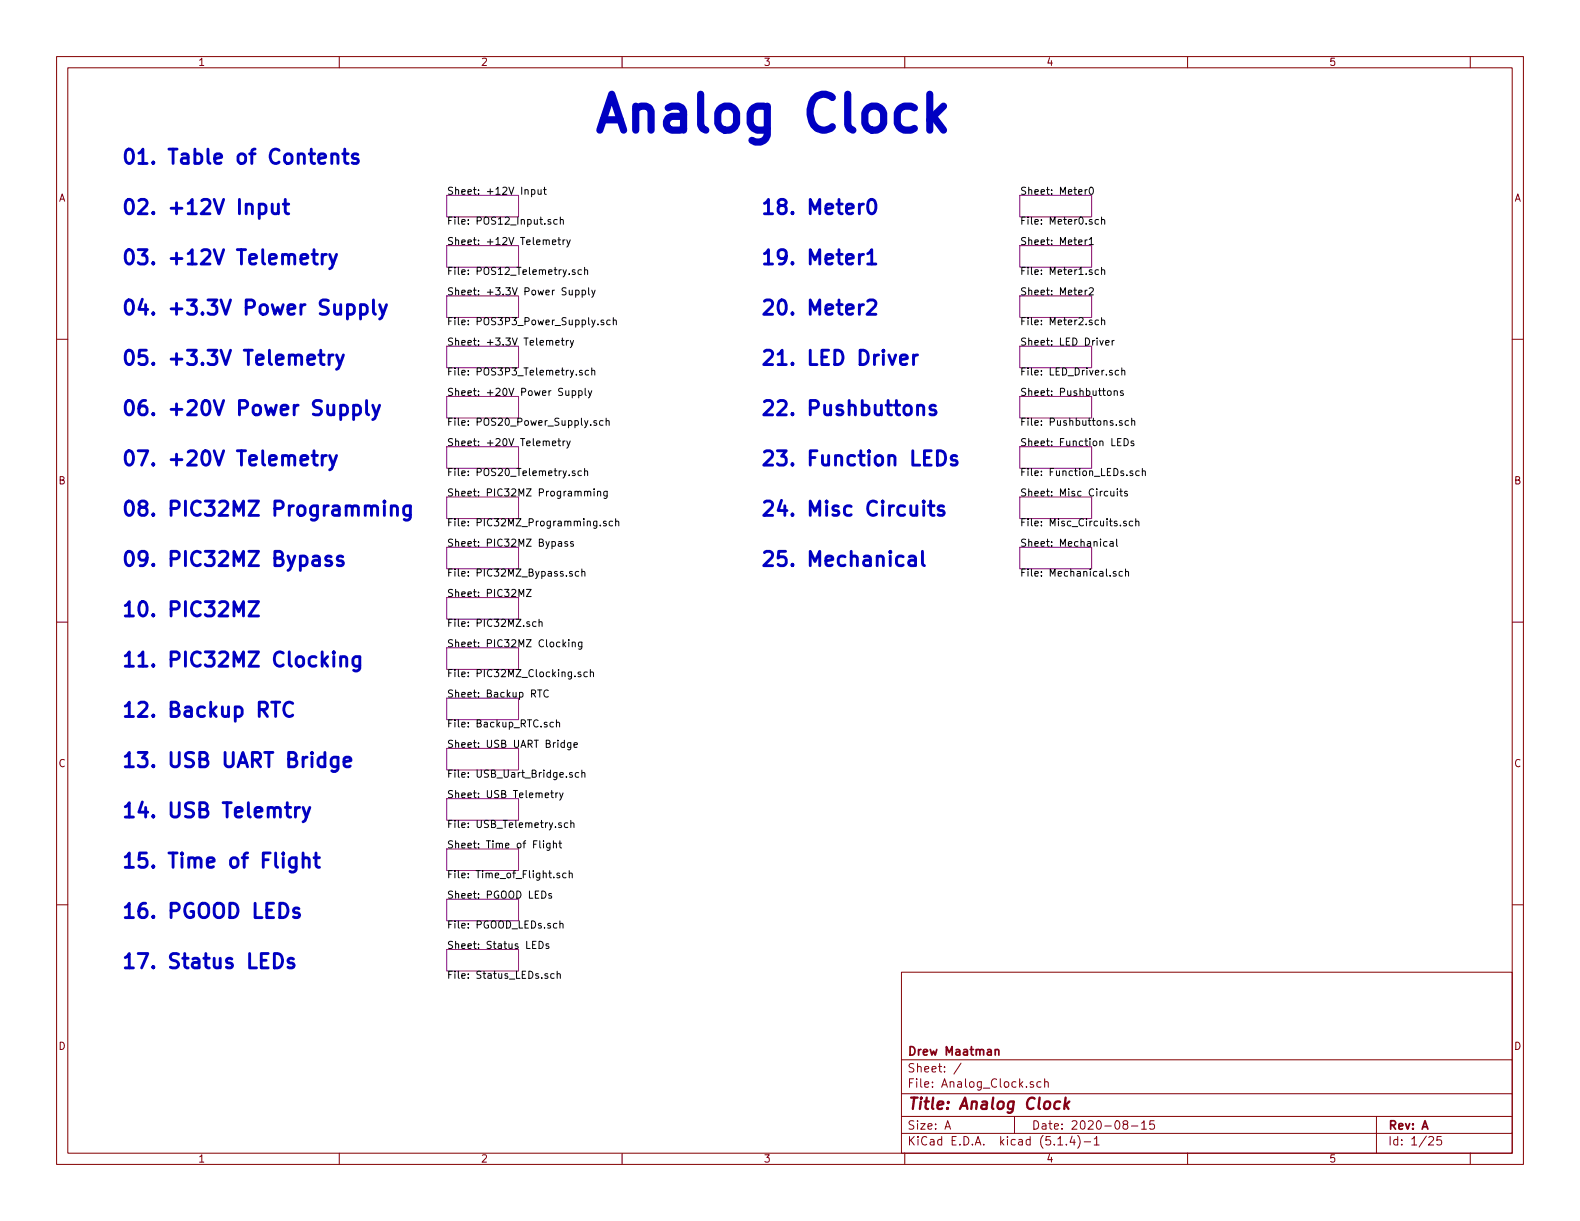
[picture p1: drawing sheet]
<svg xmlns="http://www.w3.org/2000/svg" width="279mm" height="216mm" viewBox="0 0 279 216" stroke-linecap="round" stroke-linejoin="round" font-family="sans-serif">
<g fill="none" stroke="#840000" stroke-width=".18">
<path d="M10 10h259.4v195.9h-259.4zM12 12h255.4v191.9h-255.4zM60 10v2M110 10v2M160 10v2M210 10v2M260 10v2M10 60h2M267.4 60h2M10 110h2M267.4 110h2M10 160h2"/>
<path d="M267.4 160h2M159.4 171.9h108v32h-108zM159.4 197.4h108M159.4 193.4h108M159.4 187.4h108M167.1 199.7l.5-1.5 .5 1.5M167.2 199.2h.8M170 188l-1.3 1.9M179.4 197.4v3M182.7 191.3h-.3l-.2 .2v.2l.5 .1v.4h-.5M184.1 191.3h-.4l-.3 .2v.6l.3 .2 .4-.1M184.7 191.4l.2-.1h.4l.1 1"/>
<path d="M184.7 190.8v1.5M198.9 198.8l-.3-.3 .1-.2a.48 .48 0 0 1 .6-.1l.1 .3-.1 .3-.6 .1a.48 .48 0 0 0 0 .6l.2 .2 .5-.2v-.4l-.2-.3M200.1 199.1h1.1M201.9 198.6l.4-.4v1.5M201.9 199.7h.8M204.1 198.2h-.7l-.1 .7 .2-.1h.5l.2 .2-.1 .5-.2 .2-.6-.2M243.4 197.4v6.5M60 203.9v2M110 203.9v2M159.4 200.4h108M160 203.9v2M187.1 202.5h.8"/>
<path d="M188.6 202.3v.2M189.6 200.9l-.4 1.1h.9M189.9 201.5v1M190.6 200.8a1.71 1.71 0 0 1 0 2.2M191.7 201.9h1.2M193.5 201.4l.4-.4v1.5M193.5 202.5h.9M210 203.9v2M252.7 201.1l.2-.1h.3l.3 .4-.9 1.1h.9M254.9 201h-.7l-.1 .7 .2-.2 .5 .1 .1 .2v.5l-.2 .2-.6-.2M260 203.9v2"/>
</g>
<path d="M187.5 194.8a.68 .68 0 0 0-1 .3l-.1 .6 .2 .3 .1 .1 .6-.1M188.4 194.1l-.2 2M188.5 195.3l.5 .8M189.1 194.8l-.8 .7" fill="none" stroke="#840000" stroke-width=".41"/>
<path d="M176 185.7l.2-.1h.4v1M176 185.6v1" fill="none" stroke="#840000" stroke-width=".3"/>
<g fill="none" stroke="#840084" stroke-width=".18">
<path d="M79 34.5h12.7v3.9h-12.7zM180.3 34.5h12.7v3.9h-12.7zM79 43.4h12.7v3.8h-12.7zM79 52.3h12.7v3.8h-12.7zM180.3 52.3h12.7v3.8h-12.7zM180.3 43.4h12.7v3.8h-12.7zM79 79h12.7v3.8h-12.7zM79 70.1h12.7v3.8h-12.7zM79 61.2h12.7v3.8h-12.7zM180.3 79h12.7v3.8h-12.7zM180.3 70.1h12.7v3.8h-12.7zM180.3 61.2h12.7v3.8h-12.7z"/>
<path d="M79 96.8h12.7v3.8h-12.7zM79 87.9h12.7v3.8h-12.7zM180.3 96.8h12.7v3.8h-12.7zM180.3 87.9h12.7v3.8h-12.7zM79 114.6h12.7v3.8h-12.7zM79 105.7h12.7v3.8h-12.7zM79 132.3h12.7v3.8h-12.7zM79 123.4h12.7v3.9h-12.7zM79 159h12.7v3.8h-12.7zM79 150.1h12.7v3.8h-12.7zM79 141.2h12.7v3.8h-12.7zM79 167.9h12.7v3.8h-12.7z"/>
</g>
<g fill="none" stroke="#000" stroke-width=".18">
<path d="M94 33.6l.4-.1 .2 .3-.1 .5h-.5M94 33.5v1.3M95.1 33.5l.1 .8 .3 .1 .2-.2M95.7 33.5v.9M96.1 33.5h.5M96.3 33.1v1.1l.3 .2M97.4 38.9l-.3-.1-.2 .2 .1 .2 .4 .1v.3h-.5M98.5 38.9l-.3-.1-.3 .2 .1 .6h.5M99.1 38.9l.2-.1 .3 .1v.7M99.1 38.4v1.2M192.3 33.5l-.4 .3M192.7 33.2l.2-.1a.67 .67 0 0 1 .5 .6 .67 .67 0 0 1-.5 .7l-.3-.5z"/>
<path d="M194.3 38.9l-.4-.1-.3 .2 .2 .6h.5M194.8 38.9l.2-.1 .3 .1 .1 .7M194.8 38.4v1.2M97.7 42.8l.6-.1-.1-.2-.3-.1-.2 .2v.6h.5M98.7 42.4h.4M98.8 42v1.1l.3 .2M99.4 59.8v1.1l.3 .1M99.6 42.4v.9M99.9 42.4l-.2 .1-.1 .1M100.2 42.4l.3 .9M100.8 42.4l-.4 1.2-.2 .1M101.7 47.8l-.3-.1-.2 .2v.2l.5 .1v.3h-.5"/>
<path d="M101.8 51.4l.4-.1 .2 .2-.1 .6h-.5M101.8 51.3v1.3M102.8 47.8l-.3-.1-.3 .2 .1 .6h.5M102.9 51.4l.4-.1 .3 .2-.2 .6h-.5M102.9 51.3v1.3M103.4 47.8l.2-.1 .3 .1v.7M103.4 47.3v1.2M104.1 50.9v1.1l.2 .1M104.6 51.3l.4 .8M105.2 51.3l-.4 1.2-.2 .1M106.8 56.6h-.3l-.2 .2v.1l.5 .2v.3h-.5M107.9 56.6h-.4l-.2 .2 .1 .6h.5"/>
<path d="M108.5 56.7l.1-.1h.3l.1 .8M108.5 56.2v1.2M191.9 42.4v.9M192.3 51.3l-.4 .2M192.3 42.4l-.4 .2M192.6 51l.5-.1 .2 .3v.2l-.7 .7h.7M192.6 42.3l.4-.3v1.3M192.6 43.3h.7M194.3 56.6h-.4l-.3 .2 .2 .6h.5M194.3 47.8l-.4-.1-.3 .2 .2 .6h.5M194.8 56.7l.2-.1h.3l.1 .8M194.8 47.8l.2-.1 .3 .1 .1 .7"/>
<path d="M194.8 47.3v1.2M194.8 56.2v1.2M97.7 78.4l.6-.1-.1-.3h-.3l-.2 .2v.6h.5M98.3 60.6l.6-.1-.1-.3h-.3l-.2 .2v.6h.5M98.7 78h.4M98.8 77.5v1.1l.3 .2M99.3 60.2h.4M99.6 78v.8M99.9 78h-.2l-.1 .2M100.2 60.2v.8M100.2 78l.3 .8M100.5 60.2l-.3 .2"/>
<path d="M100.8 78l-.4 1.1-.2 .1M100.8 60.2l.3 .8M101.2 69.1h.3l.3 .2-.1 .6h-.5M101.2 69.1v1.3M101.4 60.2l-.4 1.1-.2 .2M102.3 69.1h.4l.2 .2-.1 .6h-.5M102.3 69.1v1.3M102.9 65.5h-.3l-.1 .2v.1l.4 .2v.3h-.4M103.5 68.7v1l.2 .2M104 69.1l.3 .8M104.1 65.5h-.4l-.2 .2 .1 .6h.5M104.6 69.1l-.4 1.1-.2 .2"/>
<path d="M104.6 65.6l.2-.1h.3l.1 .8M104.6 65v1.3M105.5 74.4h-.3l-.2 .1 .1 .2 .4 .2v.3h-.5M106.6 74.4h-.3l-.3 .2 .1 .6h.5M107.2 74.5l.2-.1h.3v.8M107.2 73.9v1.3M195.5 60.6l.6-.1v-.3h-.4l-.2 .2 .1 .6h.5M195.9 69.1h.3l.3 .2-.1 .6h-.3l-.2-.1zM196.7 60.2v.8M197 69.2l.2-.1h.3l.1 .8M197 60.2l-.3 .2M197 69.1v.8"/>
<path d="M197.8 65.5h-.3l-.3 .2 .1 .6h.5M198.2 77.5h-.6v1.3h.6M198.4 65.6l.2-.1h.3v.8M198.4 65v1.3M198.4 74.4h-.3l-.2 .1 .1 .2 .4 .2v.3h-.5M198.6 69.1h-.3l-.2 .2 .1 .1 .4 .2v.3h-.5M198.8 77.5a.64 .64 0 0 1 .7 .7 .64 .64 0 0 1-.7 .6zM199.6 74.4h-.4l-.2 .2 .1 .6h.5M200.1 74.5l.2-.1h.3l.1 .8M200.1 73.9v1.3M200.5 78h-.3l-.2 .2 .1 .1 .4 .2v.3h-.5M98.8 95.8h.5v.8"/>
<path d="M99.3 96.1h-.4l-.2 .2 .2 .3 .4-.1M100.4 95.8h-.3l-.2 .1v.2l.5 .1v.3h-.5M101.4 95.8h-.3l-.2 .1v.2l.5 .1v.3h-.5M101.7 83.3h-.3l-.2 .1v.2l.5 .1v.3h-.5M102.8 83.3h-.3l-.3 .2 .1 .5h.5M103.4 87l.2-.1h.3v.8M103.4 83.4l.2-.1h.3v.8M103.4 82.8v1.3M103.9 87l.2-.1h.3l.1 .8M105.1 86.4v.2M105.1 86.9v.8M105.7 87l.1-.1h.3l.1 .8"/>
<path d="M105.7 86.9v.8M106.1 92.9v.1M107.2 92.2h-.3l-.2 .1 .1 .2 .4 .1v.3h-.5M107.4 86.9v1l-.3 .2h-.3M107.4 86.9h-.4l-.2 .2 .1 .6h.5M108.3 92.2h-.3l-.3 .2 .1 .5h.5M108.9 92.3l.1-.1h.3l.1 .8M108.9 91.7v1.3M195.8 95.8h-.4l-.3 .2 .2 .5h.5M196.3 95.8h.5v.8M196.4 86.9l.1 .8h.3l.2-.1M196.8 96.1h-.4l-.2 .2 .2 .3 .4-.1"/>
<path d="M197 86.9v.8M197.5 95.3v1.1l.1 .2M197.6 86.4v.2M197.6 86.9v.8M198 86.9h.5M198.2 86.4v1.1l.3 .2M199.2 92.2h-.3l-.2 .1v.2l.5 .1v.3h-.5M199.3 86.9h-.3l-.1 .1v.2l.4 .2v.3h-.4M200.3 92.2h-.4l-.2 .2 .1 .5h.5M200.3 83.3h-.3l-.2 .1 .1 .2 .4 .1v.3h-.5M200.8 92.3l.2-.1h.3l.1 .8M200.8 91.7v1.3"/>
<path d="M201.4 83.3h-.3l-.3 .2 .2 .5h.4M202 83.4l.2-.1h.3v.8M202 82.8v1.3M93.1 104.2h.8l-.8 1.3h.8M94.8 110l-.4-.1-.2 .3 .1 .5h.5M95.3 110.1l.2-.2 .3 .1 .1 .8M95.3 109.5v1.3M99.7 113.9l.4 .5M100.1 113.5l-.5 .5M100.6 113.1v.1M100.6 113.5v.9M101.2 113.7l.2-.2 .3 .1v.8"/>
<path d="M101.2 101.1l-.3-.1-.2 .2 .1 .2 .4 .1v.3h-.5M101.2 113.5v.9M102.3 101.1l-.3-.1-.3 .3 .2 .5h.4M102.7 118.9l-.3-.1-.2 .2 .1 .2 .4 .1v.3h-.5M102.9 113.5v1.1l-.3 .2-.3-.1M102.9 113.6l-.4-.1-.2 .3 .1 .5h.5M102.9 101.2l.2-.2 .3 .1v.8M102.9 100.6v1.3M103.9 118.9l-.4-.1-.2 .2 .1 .6h.5M104.4 118.9l.2-.1 .3 .1 .1 .8M104.4 118.4v1.3M197.3 101.1l-.3-.1-.2 .2 .1 .2 .4 .1v.3h-.5"/>
<path d="M198.5 101.1l-.4-.1-.2 .3 .1 .5h.5M199 101.2l.2-.2 .3 .1 .1 .8M199 100.6v1.3M95.1 122h.7M95.5 122v1.3M97 122.1a.6 .6 0 0 0-.9 .5 .6 .6 0 0 0 .6 .7l.3-.2M97.6 139.8v1.1l.3 .1M97.9 127.8l-.4-.1-.2 .2 .1 .6h.5M98.4 127.8l.2-.1 .3 .1 .1 .7M98.4 127.3v1.2M99.8 131.4l-.4-.1-.2 .2 .1 .6h.5M99.8 130.9v1.3"/>
<path d="M100.9 131.3v1.2l-.2 .1-.3-.1M100.9 131.4l-.3-.1-.2 .2 .1 .6h.4M101.2 136.7l-.3-.1-.2 .2 .1 .2 .4 .1v.3h-.5M101.5 131.7l.6-.1-.1-.2-.3-.1-.2 .2v.6h.5M102.3 136.7l-.3-.1-.3 .2 .2 .6h.4M102.9 136.7l.2-.1 .3 .1v.7M102.9 136.2v1.2M96.1 148.7v.1M96.1 149.1v.8M97.3 149.1l-.1 1.1-.2 .2-.3-.1M97.3 149.1h-.4l-.3 .2 .2 .6h.5M97.4 140.2h.5"/>
<path d="M97.5 158h-.3l-.2 .2 .1 .1 .4 .2v.3h-.5M97.9 149.2l.1-.1h.3l.1 .8M97.9 148.7v1.2M98.3 140.2v.8M98.7 140.2l-.3 .1-.1 .1M98.8 149.1h.5M99 154.4h-.3l-.2 .2v.1l.5 .2v.3h-.5M99 140.2l.3 .8M99 148.7v1.1l.3 .1M99.3 145.5h-.3l-.2 .2v.1l.5 .2v.3h-.5M99.6 140.2l-.5 1.2-.1 .1M100.1 154.4h-.4l-.2 .2 .1 .6h.5"/>
<path d="M100.4 145.5h-.3l-.3 .2 .1 .6h.5M100.7 154.5l.1-.1h.3l.1 .8M100.7 153.9v1.3M100.9 145.6l.2-.1h.3l.1 .8M100.9 145.1v1.2M95.3 166.4a.64 .64 0 0 1 .8 .7 .64 .64 0 0 1-.8 .6zM96.9 172.2h-.4l-.2 .1 .1 .2 .5 .1v.3h-.6M97 166.9h-.3l-.2 .2 .1 .1 .4 .2v.3h-.5M98 172.2h-.4l-.2 .2 .1 .5h.5M98.5 163.3h-.4l-.2 .2 .1 .6h.5M98.5 172.3l.2-.1h.3l.1 .8M98.5 171.7v1.3"/>
<path d="M99 163.4l.2-.1h.3l.1 .8M99 162.8v1.3"/>
</g>
<g fill="none" stroke="#0000c2" stroke-width=".51">
<path d="M45.8 36.2l.8-.1 .3 .2 .1 .3v.7l-.2 .4-.2 .1-.8-.1M48.1 36.1v1.3l.2 .3a.66 .66 0 0 0 .9-.2M49.2 36.1v1.7M50.1 36.1h1M50.4 35.3v2.1l.2 .3 .5 .1M58.7 27.5a.63 .63 0 0 1 1.1 .1v1.3M58.7 27.2v1.7M60.6 27.2h1M61 26.4v2.1l.1 .3 .5 .1M63.3 27.3a.62 .62 0 0 0-1 .3l.1 .3 .9 .3 .1 .2-.1 .4-.3 .1-.7-.1M153.7 35.5a.62 .62 0 0 1 .6-.2 .62 .62 0 0 1 .5 .4 1.49 1.49 0 0 1-.5 2.1 .69 .69 0 0 1-.8-.5 2.39 2.39 0 0 1 .2-1.8zM55.2 45h.9"/>
<path d="M55.5 44.1v2.2l.2 .3 .4 .1M57 45v1.7M57.7 45a.64 .64 0 0 0-.7 .5M58.3 45l.6 1.7M59.5 45l-.8 2.3-.4 .2M61.4 54l.8-.1 .5 .5v.7l-.3 .3-.2 .2-.8-.2M63.8 54l.7-.1 .2 .1 .2 .4v.7l-.2 .3-.2 .2-.7-.2M63.8 53.9v2.5M66 53v2.2l.4 .4M67.1 53.9l.6 1.7M68.4 53.9l-.9 2.3-.4 .2M152.7 45a.69 .69 0 0 0-.7 .5"/>
<path d="M153.4 44.9l.3-.1 .5-.7v2.6M153.4 53.3l.4-.3h.6a.64 .64 0 0 1 .5 .7l-.1 .4-1.5 1.5h1.6M153.4 46.7h1.5M54.4 63.6l1.3-.2-.2-.5-.7-.1-.4 .3v1l.2 .2 .2 .2 .7-.2M55.5 79.7v2.2l.2 .2 .4 .1M56.4 62.8h.9M56.7 61.9v2.2l.1 .2 .5 .2M58.2 62.8v1.7M58.9 62.8a.64 .64 0 0 0-.7 .4M59.5 62.8l.6 1.7M60.2 71.8l.8-.1 .2 .1 .2 .3v.8l-.2 .3-.2 .2-.8-.2M60.7 62.8l-.8 2.3-.4 .2"/>
<path d="M62.5 71.8l.8-.1 .5 .4v.8l-.3 .3-.2 .2-.8-.2M62.5 71.7v2.5M64.8 70.8v2.2l.1 .2 .3 .2M65.9 71.7l.6 1.7M67.1 71.7l-.8 2.3-.4 .2M159.2 63.6l1.3-.2-.2-.5-.7-.1-.4 .3v1l.2 .2 .2 .2 .7-.2M161.5 62.8v1.7M162.3 62.8a.64 .64 0 0 0-.8 .4M162.3 71.9a.63 .63 0 0 1 1 .1v1.4M165.4 71.8l-.6-.1-.4 .3 .2 .4 .8 .2 .1 .3-.1 .3-.2 .2-.8-.2M165.8 79.7a1.32 1.32 0 0 1 1.3 .7 1.32 1.32 0 0 1-.1 1.5l-.6 .3h-.6zM55.2 80.5h.9"/>
<path d="M57 80.5v1.7M57.7 80.5a.64 .64 0 0 0-.7 .5M58.3 80.5l.6 1.7M58.5 98.5l-.6-.2-.3 .4 .1 .4 .8 .2 .2 .2-.2 .4-.2 .1-.7-.1M59.5 80.5l-.8 2.4-.4 .2M60.6 98.5l-.6-.2-.3 .2-.1 .2 .1 .4 .9 .2 .1 .2-.1 .4-.2 .1-.8-.1M68 88.6l-.1 .1 .1 .1 .1-.1-.1-.1v.2M68 89.4v1.7M69.2 89.7a.63 .63 0 0 1 1.1 .1v1.3M69.2 89.4v1.7M72.6 89.4v2.1a.68 .68 0 0 1-1.1 .3M72.6 89.6l-.7-.2-.4 .3-.1 .2v.8l.2 .3 .3 .1 .7-.1"/>
<path d="M160.8 98.5l.3-.2 .7 .2 .1 .2v1.3M161.9 98.9l-.8 .2a.49 .49 0 0 0-.4 .4 .49 .49 0 0 0 .4 .5l.8-.1M163.1 97.5v2.1l.1 .3 .3 .1M163.3 88.6l-.1 .1 .1 .1 .2-.1-.2-.1v.2M164.2 89.4h1M164.6 88.6v2.2l.1 .2 .5 .1M166.9 89.6l-.7-.2-.3 .4 .1 .4 .9 .2 .1 .3-.1 .3-.3 .1-.7-.1M169.2 80.7l-.6-.2-.3 .2-.1 .2 .1 .4 .9 .2 .1 .3-.1 .3-.3 .1-.7-.1M44 106.4h1.7l-1.7 2.5h1.7M59 115.3l-.1 .1 .1 .1 .2-.1-.2-.1v.2M60.2 116.4a.61 .61 0 0 1 1.1 .1v1.3M60.2 116.1v1.7"/>
<path d="M63.6 116.1v2.1a.71 .71 0 0 1-1.1 .3M63.6 116.2l-.7-.1-.5 .5v.7l.3 .4 .2 .1 .7-.1M48 124.2h1.5M51.8 124.4a.96 .96 0 0 0-1.1-.1 .96 .96 0 0 0-.5 .9 1.08 1.08 0 0 0 .3 1.2 1.08 1.08 0 0 0 1.1 .2l.2-.2M59.8 133.9v2a.71 .71 0 0 1-1.1 .4M59.8 134l-.8-.1-.2 .1-.3 .4v.7l.3 .4 .2 .1 .8-.1M60.8 134.7l1.3-.2-.2-.5-.7-.1-.4 .3v1l.2 .3 .2 .1 .7-.1M52.2 142.8v1.7M52.4 151.7v2a.68 .68 0 0 1-1.1 .4M52.4 151.8l-.8-.1-.4 .4v.8l.2 .3 .2 .2 .8-.2M53 142.8a.69 .69 0 0 0-.8 .5M53.6 151.9a.63 .63 0 0 1 1.1 .1v1.4"/>
<path d="M53.6 150.8v2.6M53.6 142.8l.6 1.7M54.8 142.8l-.9 2.3-.3 .2M55.5 151.7h1M55.9 150.8v2.2l.1 .2 .5 .2M48.5 168.6a1.31 1.31 0 0 1 1.4 .7 1.31 1.31 0 0 1-.2 1.5l-.2 .2-.4 .1h-.6zM51.9 169.6l-.6-.2-.4 .4 .2 .4 .8 .2 .1 .3-.1 .3-.3 .1-.7-.1M52.9 160.7l-.7-.1-.3 .3 .1 .4 .9 .2 .1 .3-.1 .3-.3 .2-.7-.2"/>
</g>
<path d="M164.4 16.7v6.3M166.9 18.8l-2.5 2.4M165 20.6l1.9 2.4" fill="none" stroke="#0000c2" stroke-width="1.3"/>
<text font-size="8.8" fill="#0000c2" x="104.6" y="23.3">Analog Clock</text>
<g font-size="3.5" fill="#0000c2">
<text x="21.3" y="29">01. Table of Contents</text>
<text x="21.3" y="37.9">02. +12V Input</text>
<text x="134.4" y="37.9">18. Meter0</text>
<text x="21.3" y="46.8">03. +12V Telemetry</text>
<text x="134.4" y="46.8">19. Meter1</text>
<text x="21.3" y="55.7">04. +3.3V Power Supply</text>
<text x="134.4" y="55.7">20. Meter2</text>
<text x="21.3" y="64.6">05. +3.3V Telemetry</text>
<text x="134.4" y="64.6">21. LED Driver</text>
<text x="21.3" y="73.5">06. +20V Power Supply</text>
<text x="134.4" y="73.5">22. Pushbuttons</text>
<text x="21.3" y="82.4">07. +20V Telemetry</text>
<text x="134.4" y="82.4">23. Function LEDs</text>
<text x="21.3" y="91.3">08. PIC32MZ Programming</text>
<text x="134.4" y="91.3">24. Misc Circuits</text>
<text x="21.3" y="100.2">09. PIC32MZ Bypass</text>
<text x="134.4" y="100.2">25. Mechanical</text>
<text x="21.3" y="109">10. PIC32MZ</text>
<text x="21.3" y="117.9">11. PIC32MZ Clocking</text>
<text x="21.3" y="126.8">12. Backup RTC</text>
<text x="21.3" y="135.7">13. USB UART Bridge</text>
<text x="21.3" y="144.6">14. USB Telemtry</text>
<text x="21.3" y="153.5">15. Time of Flight</text>
<text x="21.3" y="162.4">16. PGOOD LEDs</text>
<text x="21.3" y="171.3">17. Status LEDs</text>
</g>
<text font-size="2.8" fill="#840000" x="160.4" y="196.2">Title: Analog Clock</text>
<g font-size="2.1" fill="#840000">
<text x="160.4" y="189.6">Sheet: /</text>
<text x="160.4" y="186.6">Drew Maatman</text>
<text x="160.4" y="192.3">File: Analog_Clock.sch</text>
<text x="160.4" y="202.5">KiCad E.D.A. kicad (5.1.4)-1</text>
<text x="160.4" y="199.7">Size: A</text>
<text x="182.4" y="199.7">Date: 2020-08-15</text>
<text x="245.4" y="199.7">Rev: A</text>
<text x="245.4" y="202.5">Id: 1/25</text>
</g>
<g font-size="1.8" fill="#840000">
<text x="35" y="11.6">1</text>
<text x="85" y="11.6">2</text>
<text x="135" y="11.6">3</text>
<text x="185" y="11.6">4</text>
<text x="235" y="11.6">5</text>
<text x="10.4" y="35.6">A</text>
<text x="267.8" y="35.6">A</text>
<text x="10.4" y="85.6">B</text>
<text x="267.8" y="85.6">B</text>
<text x="10.4" y="135.6">C</text>
<text x="267.8" y="135.6">C</text>
<text x="10.4" y="185.6">D</text>
<text x="267.8" y="185.6">D</text>
<text x="35" y="205.5">1</text>
<text x="85" y="205.5">2</text>
<text x="135" y="205.5">3</text>
<text x="185" y="205.5">4</text>
<text x="235" y="205.5">5</text>
</g>
<g font-size="1.8">
<text x="79" y="34.4">Sheet: +12V Input</text>
<text x="180.3" y="34.4">Sheet: Meter0</text>
<text x="79" y="39.7">File: POS12_Input.sch</text>
<text x="180.3" y="39.7">File: Meter0.sch</text>
<text x="79" y="43.3">Sheet: +12V Telemetry</text>
<text x="180.3" y="43.3">Sheet: Meter1</text>
<text x="79" y="48.6">File: POS12_Telemetry.sch</text>
<text x="79" y="52.2">Sheet: +3.3V Power Supply</text>
<text x="180.3" y="52.2">Sheet: Meter2</text>
<text x="180.3" y="48.6">File: Meter1.sch</text>
<text x="79" y="57.5">File: POS3P3_Power_Supply.sch</text>
<text x="180.3" y="57.5">File: Meter2.sch</text>
<text x="79" y="61.1">Sheet: +3.3V Telemetry</text>
<text x="180.3" y="61.1">Sheet: LED Driver</text>
<text x="79" y="70">Sheet: +20V Power Supply</text>
<text x="79" y="66.4">File: POS3P3_Telemetry.sch</text>
<text x="180.3" y="70">Sheet: Pushbuttons</text>
<text x="180.3" y="66.4">File: LED_Driver.sch</text>
<text x="79" y="75.3">File: POS20_Power_Supply.sch</text>
<text x="180.3" y="75.3">File: Pushbuttons.sch</text>
<text x="79" y="78.9">Sheet: +20V Telemetry</text>
<text x="180.3" y="78.9">Sheet: Function LEDs</text>
<text x="79" y="87.8">Sheet: PIC32MZ Programming</text>
<text x="79" y="84.2">File: POS20_Telemetry.sch</text>
<text x="180.3" y="87.8">Sheet: Misc Circuits</text>
<text x="180.3" y="84.2">File: Function_LEDs.sch</text>
<text x="79" y="93.1">File: PIC32MZ_Programming.sch</text>
<text x="180.3" y="93.1">File: Misc_Circuits.sch</text>
<text x="79" y="96.7">Sheet: PIC32MZ Bypass</text>
<text x="79" y="102">File: PIC32MZ_Bypass.sch</text>
<text x="180.3" y="96.7">Sheet: Mechanical</text>
<text x="180.3" y="102">File: Mechanical.sch</text>
<text x="79" y="105.6">Sheet: PIC32MZ</text>
<text x="79" y="110.8">File: PIC32MZ.sch</text>
<text x="79" y="114.5">Sheet: PIC32MZ Clocking</text>
<text x="79" y="119.7">File: PIC32MZ_Clocking.sch</text>
<text x="79" y="123.3">Sheet: Backup RTC</text>
<text x="79" y="128.6">File: Backup_RTC.sch</text>
<text x="79" y="132.2">Sheet: USB UART Bridge</text>
<text x="79" y="137.5">File: USB_Uart_Bridge.sch</text>
<text x="79" y="141.1">Sheet: USB Telemetry</text>
<text x="79" y="146.4">File: USB_Telemetry.sch</text>
<text x="79" y="150">Sheet: Time of Flight</text>
<text x="79" y="155.3">File: Time_of_Flight.sch</text>
<text x="79" y="158.9">Sheet: PGOOD LEDs</text>
<text x="79" y="167.8">Sheet: Status LEDs</text>
<text x="79" y="164.2">File: PGOOD_LEDs.sch</text>
<text x="79" y="173.1">File: Status_LEDs.sch</text>
</g>
</svg>
